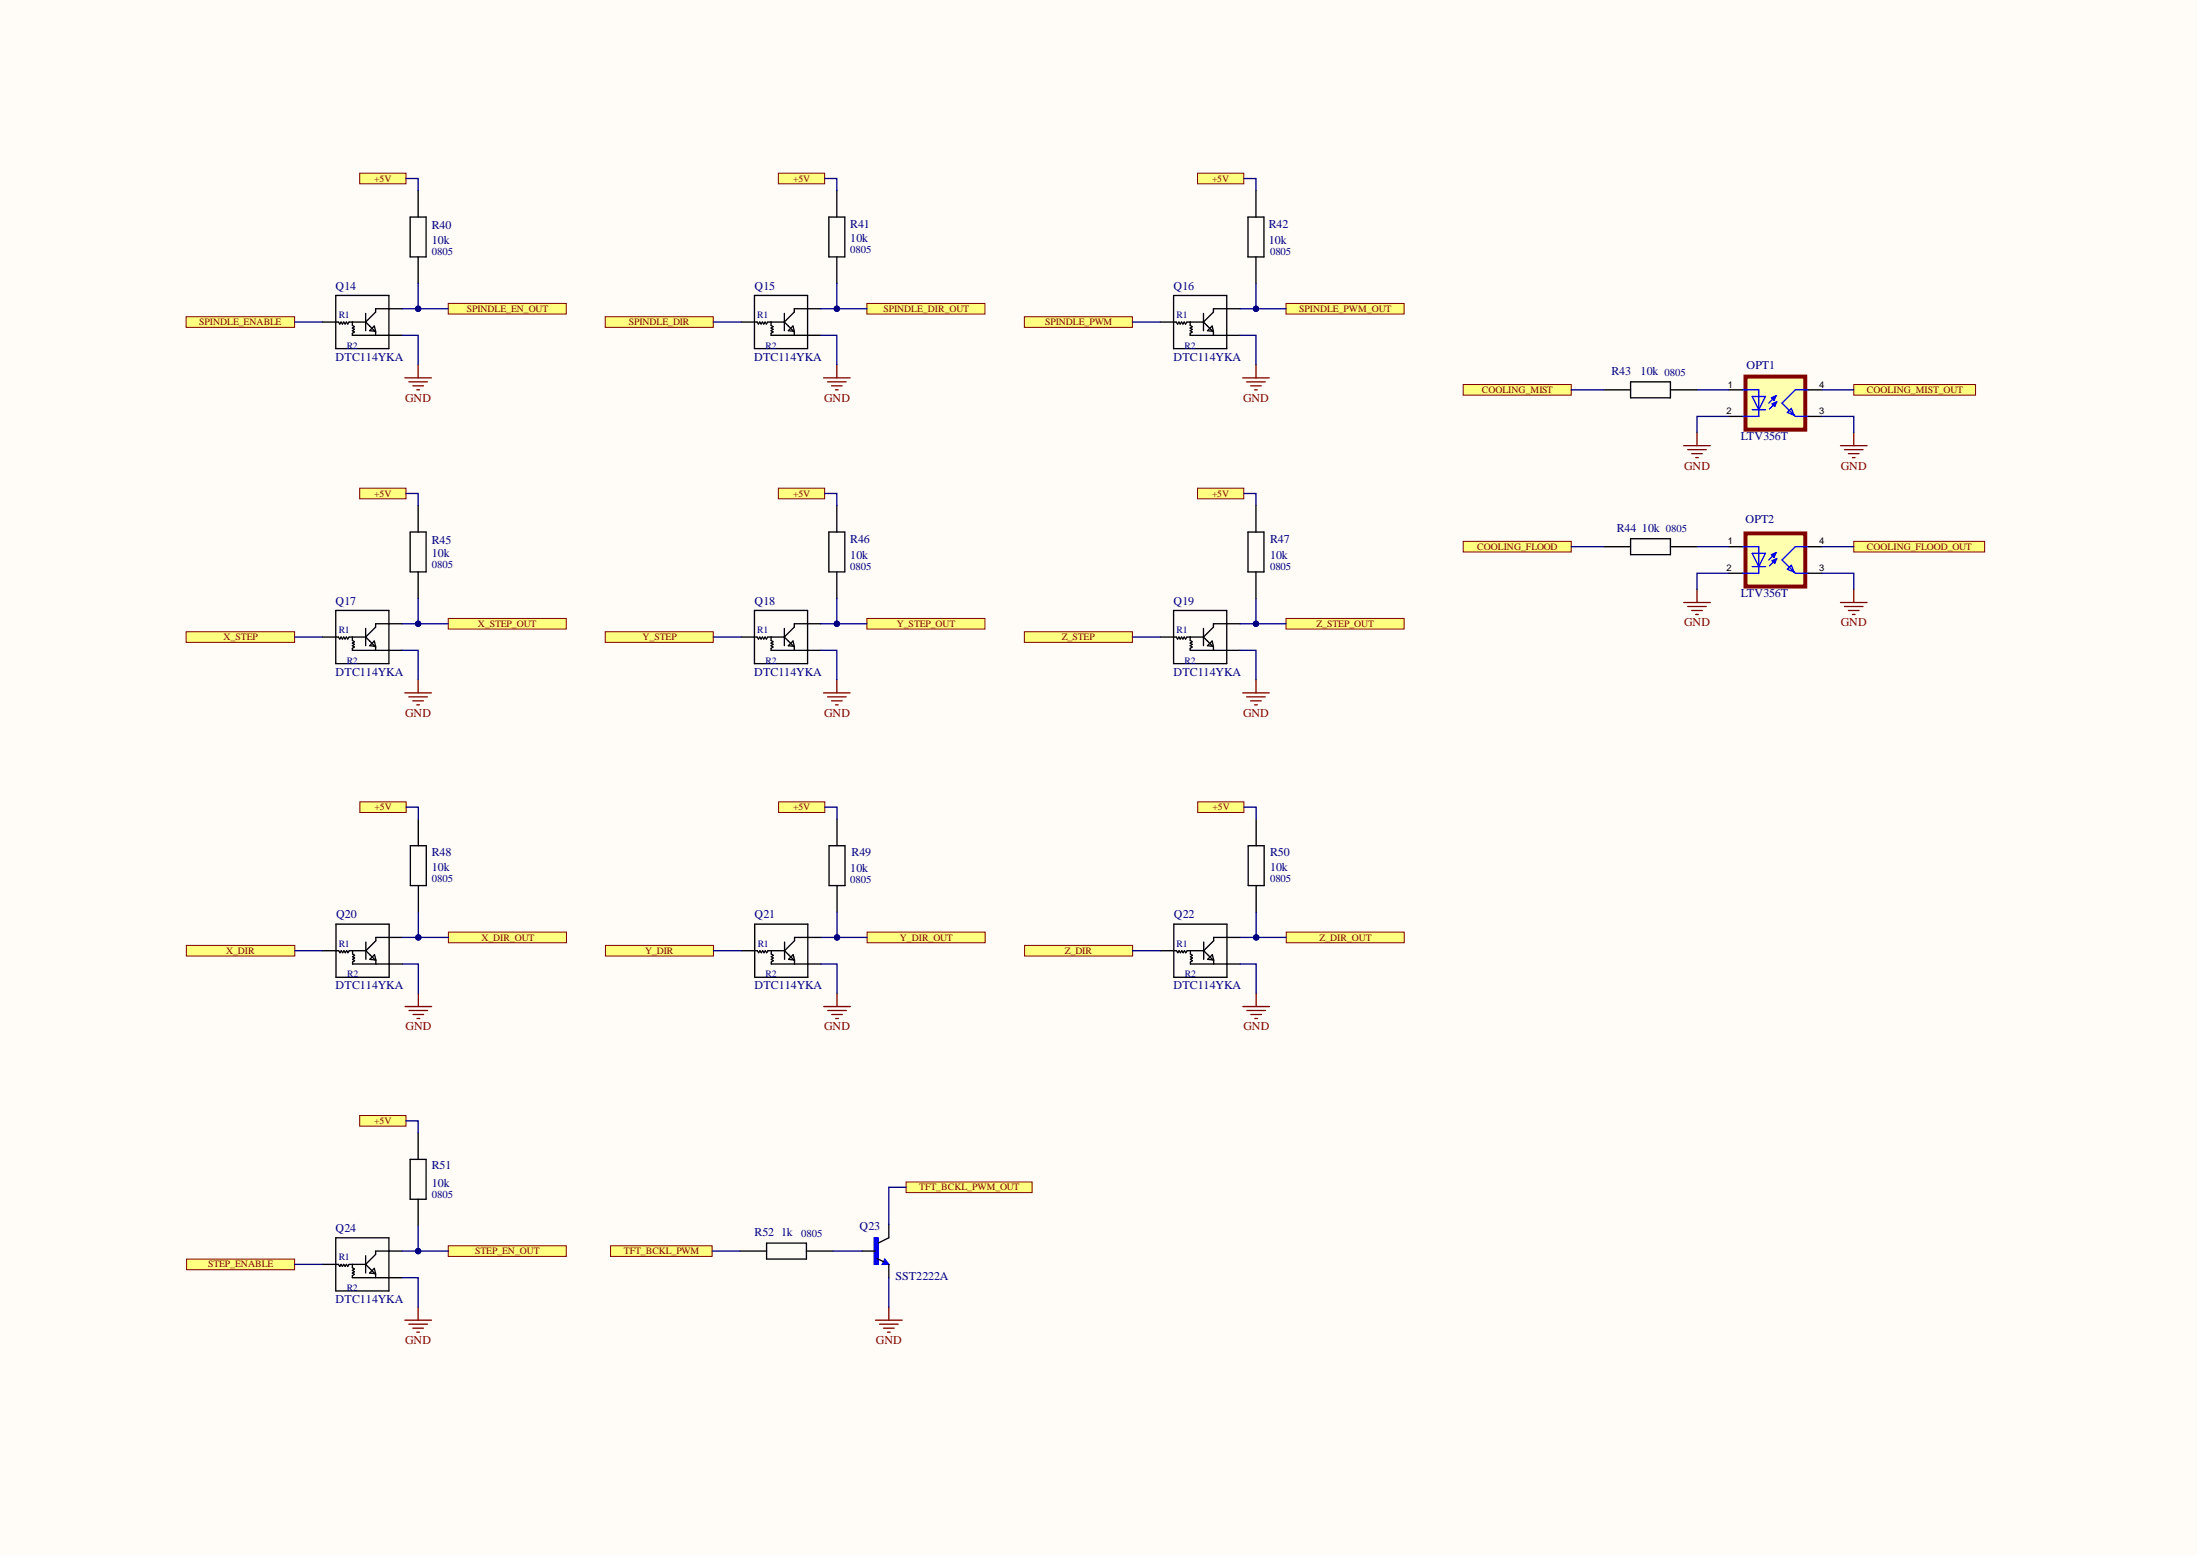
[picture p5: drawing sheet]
<svg xmlns="http://www.w3.org/2000/svg" width="420mm" height="297mm" viewBox="0 0 420 297" stroke-linecap="round" stroke-linejoin="round" font-family="sans-serif">
<g fill="#fffcf8">
<path d="M0 0h419.2v296.5h-419.2z" fill-rule="evenodd"/>
<path d="M0 0h419.2v296.5h-419.2z" fill-rule="evenodd"/>
</g>
<path d="M79.8 36.3v5.1M64.1 56.4h10.1v10.1h-10.1zM69.8 59.8v3.3M76.7 58.9h-5v.6l-1.9 1.9M78.3 41.4h3v7.6h-3zM79.8 49v5.1M61.5 61.4h3.1l.2 .4 .3-.4 .2 .4 .3-.4 .2 .4 .3-.4 .3 .4 .2-.4h3.2M67.2 61.4v.7l.4 .2-.4 .3 .4 .2-.4 .3 .4 .2-.4 .3v.4h9.5M69.8 61.4l1.9 1.9v.7M71.4 62.2l.3 1-1.2-.1z" fill="none" stroke="#000" stroke-width=".25"/>
<path d="M77.3 72.1h5M78 72.8h3.6M78.8 73.6h2M79.5 74.4h.5M79.8 69.6v2.5" fill="none" stroke="#800000" stroke-width=".25"/>
<path d="M85.5 57.9h22.6v2h-22.6z" fill-rule="evenodd" fill="#ffff80"/>
<path d="M85.5 57.9h22.6v2h-22.6z" fill="none" stroke="#800000" stroke-width=".19"/>
<path d="M159.7 36.3v5.1M144 56.4h10.1v10.1h-10.1zM149.7 59.8v3.3M156.6 58.9h-5v.6l-1.9 1.9M158.2 41.4h3v7.6h-3zM159.7 49v5.1M141.4 61.4h3.1l.2 .4 .3-.4 .2 .4 .3-.4 .2 .4 .3-.4 .2 .4 .3-.4h3.2M147.1 61.4v.7l.4 .2-.4 .3 .4 .2-.4 .3 .4 .2-.4 .3v.4h9.5M149.7 61.4l1.9 1.9v.7M151.3 62.2l.3 1-1.2-.1z" fill="none" stroke="#000" stroke-width=".25"/>
<path d="M157.1 72.1h5.1M157.9 72.8h3.6M158.7 73.6h2M159.4 74.4h.5M159.7 69.6v2.5" fill="none" stroke="#800000" stroke-width=".25"/>
<path d="M115.5 60.4h20.6v2.1h-20.6z" fill-rule="evenodd" fill="#ffff80"/>
<path d="M115.5 60.4h20.6v2.1h-20.6z" fill="none" stroke="#800000" stroke-width=".19"/>
<path d="M165.4 57.9h22.5v2h-22.5z" fill-rule="evenodd" fill="#ffff80"/>
<path d="M165.4 57.9h22.5v2h-22.5z" fill="none" stroke="#800000" stroke-width=".19"/>
<path d="M239.7 36.3v5.1M223.9 56.4h10.2v10.1h-10.2zM229.6 59.8v3.3M236.6 58.9h-5v.6l-2 1.9M238.1 41.4h3.1v7.6h-3.1zM239.7 49v5.1M221.4 61.4h3.1l.2 .4 .3-.4 .2 .4 .3-.4 .2 .4 .3-.4 .2 .4 .3-.4h3.1M227.1 61.4v.7l.4 .2-.4 .3 .4 .2-.4 .3 .4 .2-.4 .3v.4h9.5M229.6 61.4l2 1.9v.7M231.3 62.2l.3 1-1.2-.1z" fill="none" stroke="#000" stroke-width=".25"/>
<path d="M237.1 72.1h5.1M237.9 72.9h3.5M238.6 73.6h2.1M239.4 74.4h.5M239.7 69.6v2.5" fill="none" stroke="#800000" stroke-width=".25"/>
<path d="M195.5 60.4h20.6v2.1h-20.6z" fill-rule="evenodd" fill="#ffff80"/>
<path d="M195.5 60.4h20.6v2.1h-20.6z" fill="none" stroke="#800000" stroke-width=".19"/>
<path d="M245.4 57.9h22.5v2h-22.5z" fill-rule="evenodd" fill="#ffff80"/>
<path d="M245.4 57.9h22.5v2h-22.5z" fill="none" stroke="#800000" stroke-width=".19"/>
<path d="M79.8 96.4v5.1M64.1 116.5h10.1v10.1h-10.1zM69.8 119.9v3.3M76.7 119h-5v.6l-1.9 1.9M78.3 101.5h3v7.6h-3zM79.8 109.1v5.1M61.5 121.5h3.1l.2 .4 .3-.4 .2 .4 .3-.4 .2 .4 .3-.4 .3 .4 .2-.4h3.2M67.2 121.5v.7l.4 .2-.4 .3 .4 .2-.4 .3 .4 .2-.4 .3v.4h9.5M69.8 121.5l1.9 1.9v.7M71.4 122.3l.3 1-1.2-.1z" fill="none" stroke="#000" stroke-width=".25"/>
<path d="M77.3 132.2h5M78 132.9h3.6M78.8 133.7h2M79.5 134.5h.5M79.8 129.6v2.6" fill="none" stroke="#800000" stroke-width=".25"/>
<path d="M85.5 118h22.6v2h-22.6z" fill-rule="evenodd" fill="#ffff80"/>
<path d="M85.5 118h22.6v2h-22.6z" fill="none" stroke="#800000" stroke-width=".19"/>
<path d="M159.7 96.4v5.1M144 116.5h10.1v10.1h-10.1zM149.7 119.9v3.3M156.6 119h-5v.6l-1.9 1.9M158.2 101.5h3v7.6h-3zM159.7 109.1v5.1M141.4 121.5h3.1l.2 .4 .3-.4 .2 .4 .3-.4 .2 .4 .3-.4 .2 .4 .3-.4h3.2M147.1 121.5v.7l.4 .2-.4 .3 .4 .2-.4 .3 .4 .2-.4 .3v.4h9.5M149.7 121.5l1.9 1.9v.7M151.3 122.3l.3 1-1.2-.1z" fill="none" stroke="#000" stroke-width=".25"/>
<path d="M157.1 132.2h5.1M157.9 132.9h3.6M158.7 133.7h2M159.4 134.5h.5M159.7 129.6v2.6" fill="none" stroke="#800000" stroke-width=".25"/>
<path d="M115.5 120.5h20.6v2h-20.6z" fill-rule="evenodd" fill="#ffff80"/>
<path d="M115.5 120.5h20.6v2h-20.6z" fill="none" stroke="#800000" stroke-width=".19"/>
<path d="M165.4 118h22.5v2h-22.5z" fill-rule="evenodd" fill="#ffff80"/>
<path d="M165.4 118h22.5v2h-22.5z" fill="none" stroke="#800000" stroke-width=".19"/>
<path d="M239.7 96.4v5.1M223.9 116.5h10.2v10.1h-10.2zM229.6 119.9v3.3M236.6 119h-5v.6l-2 1.9M238.1 101.5h3.1v7.6h-3.1zM239.7 109.1v5.1M221.4 121.5h3.1l.2 .4 .3-.4 .2 .4 .3-.4 .2 .4 .3-.4 .2 .4 .3-.4h3.1M227.1 121.5v.7l.4 .2-.4 .3 .4 .2-.4 .3 .4 .2-.4 .3v.4h9.5M229.6 121.5l2 1.9v.7M231.3 122.3l.3 1-1.2-.1z" fill="none" stroke="#000" stroke-width=".25"/>
<path d="M237.1 132.2h5.1M237.9 132.9h3.5M238.6 133.7h2.1M239.4 134.5h.5M239.7 129.6v2.6" fill="none" stroke="#800000" stroke-width=".25"/>
<path d="M195.5 120.5h20.6v2h-20.6z" fill-rule="evenodd" fill="#ffff80"/>
<path d="M195.5 120.5h20.6v2h-20.6z" fill="none" stroke="#800000" stroke-width=".19"/>
<path d="M245.4 118h22.5v2h-22.5z" fill-rule="evenodd" fill="#ffff80"/>
<path d="M245.4 118h22.5v2h-22.5z" fill="none" stroke="#800000" stroke-width=".19"/>
<path d="M79.8 156.3v5M64.1 176.3h10.2v10.1h-10.2zM69.8 179.7v3.3M76.8 178.8h-5.1v.7l-1.9 1.9M78.3 161.3h3v7.7h-3zM79.8 169v5M61.6 181.4h3l.3 .4 .2-.4 .3 .4 .2-.4 .3 .4 .2-.4 .3 .4 .2-.4h3.2M67.3 181.4v.6l.4 .3-.4 .2 .4 .3-.4 .2 .4 .3-.4 .2v.4h9.5M69.8 181.4l1.9 1.9v.6M71.5 182.1l.2 1-1.1-.1z" fill="none" stroke="#000" stroke-width=".25"/>
<path d="M77.3 192h5.1M78.1 192.8h3.5M78.8 193.5h2M79.6 194.3h.5M79.8 189.5v2.5" fill="none" stroke="#800000" stroke-width=".25"/>
<path d="M85.6 177.8h22.5v2.1h-22.5z" fill-rule="evenodd" fill="#ffff80"/>
<path d="M85.6 177.8h22.5v2.1h-22.5z" fill="none" stroke="#800000" stroke-width=".19"/>
<path d="M159.7 156.3v5M144 176.3h10.1v10.1h-10.1zM149.7 179.7v3.3M156.7 178.8h-5.1v.7l-1.9 1.9M158.2 161.3h3v7.7h-3zM159.7 169v5M141.5 181.4h3l.3 .4 .2-.4 .3 .4 .2-.4 .3 .4 .2-.4 .3 .4 .2-.4h3.2M147.2 181.4v.6l.4 .3-.4 .2 .4 .3-.4 .2 .4 .3-.4 .2v.4h9.5M149.7 181.4l1.9 1.9v.6M151.4 182.1l.2 1-1.1-.1z" fill="none" stroke="#000" stroke-width=".25"/>
<path d="M157.2 192h5.1M158 192.8h3.5M158.7 193.5h2M159.5 194.3h.5M159.7 189.5v2.5" fill="none" stroke="#800000" stroke-width=".25"/>
<path d="M115.5 180.4h20.6v2h-20.6z" fill-rule="evenodd" fill="#ffff80"/>
<path d="M115.5 180.4h20.6v2h-20.6z" fill="none" stroke="#800000" stroke-width=".19"/>
<path d="M165.5 177.8h22.5v2.1h-22.5z" fill-rule="evenodd" fill="#ffff80"/>
<path d="M165.5 177.8h22.5v2.1h-22.5z" fill="none" stroke="#800000" stroke-width=".19"/>
<path d="M239.7 156.3v5M224 176.3h10.1v10.1h-10.1zM229.7 179.7v3.3M236.7 178.8h-5.1v.7l-1.9 1.9M238.2 161.3h3v7.7h-3zM239.7 169v5M221.5 181.4h3l.2 .4 .3-.4 .3 .4 .2-.4 .3 .4 .2-.4 .3 .4 .2-.4h3.2M227.2 181.4v.6l.3 .3-.3 .2 .3 .3-.3 .2 .3 .3-.3 .2v.4h9.5M229.7 181.4l1.9 1.9v.6M231.3 182.1l.3 1-1.1-.1z" fill="none" stroke="#000" stroke-width=".25"/>
<path d="M237.2 192h5M237.9 192.8h3.6M238.7 193.5h2M239.5 194.3h.5M239.7 189.5v2.5" fill="none" stroke="#800000" stroke-width=".25"/>
<path d="M195.5 180.4h20.6v2h-20.6z" fill-rule="evenodd" fill="#ffff80"/>
<path d="M195.5 180.4h20.6v2h-20.6z" fill="none" stroke="#800000" stroke-width=".19"/>
<path d="M245.4 177.8h22.6v2.1h-22.6z" fill-rule="evenodd" fill="#ffff80"/>
<path d="M245.4 177.8h22.6v2.1h-22.6z" fill="none" stroke="#800000" stroke-width=".19"/>
<path d="M35.6 180.4h20.7v2h-20.7z" fill-rule="evenodd" fill="#ffff80"/>
<path d="M35.6 180.4h20.7v2h-20.7z" fill="none" stroke="#800000" stroke-width=".19"/>
<path d="M35.5 120.5h20.7v2h-20.7z" fill-rule="evenodd" fill="#ffff80"/>
<path d="M35.5 120.5h20.7v2h-20.7z" fill="none" stroke="#800000" stroke-width=".19"/>
<path d="M35.5 60.4h20.7v2.1h-20.7z" fill-rule="evenodd" fill="#ffff80"/>
<path d="M35.5 60.4h20.7v2.1h-20.7z" fill="none" stroke="#800000" stroke-width=".19"/>
<path d="M68.6 33h8.9v2.1h-8.9z" fill-rule="evenodd" fill="#ffff80"/>
<path d="M68.6 33h8.9v2.1h-8.9z" fill="none" stroke="#800000" stroke-width=".19"/>
<path d="M148.5 33h8.9v2.1h-8.9z" fill-rule="evenodd" fill="#ffff80"/>
<path d="M148.5 33h8.9v2.1h-8.9z" fill="none" stroke="#800000" stroke-width=".19"/>
<path d="M228.5 33h8.8v2.1h-8.8z" fill-rule="evenodd" fill="#ffff80"/>
<path d="M228.5 33h8.8v2.1h-8.8z" fill="none" stroke="#800000" stroke-width=".19"/>
<path d="M68.6 93.1h8.9v2.1h-8.9z" fill-rule="evenodd" fill="#ffff80"/>
<path d="M68.6 93.1h8.9v2.1h-8.9z" fill="none" stroke="#800000" stroke-width=".19"/>
<path d="M148.5 93.1h8.9v2.1h-8.9z" fill-rule="evenodd" fill="#ffff80"/>
<path d="M148.5 93.1h8.9v2.1h-8.9z" fill="none" stroke="#800000" stroke-width=".19"/>
<path d="M228.5 93.1h8.8v2.1h-8.8z" fill-rule="evenodd" fill="#ffff80"/>
<path d="M228.5 93.1h8.8v2.1h-8.8z" fill="none" stroke="#800000" stroke-width=".19"/>
<path d="M68.7 153h8.8v2h-8.8z" fill-rule="evenodd" fill="#ffff80"/>
<path d="M68.7 153h8.8v2h-8.8z" fill="none" stroke="#800000" stroke-width=".19"/>
<path d="M148.6 153h8.8v2h-8.8z" fill-rule="evenodd" fill="#ffff80"/>
<path d="M148.6 153h8.8v2h-8.8z" fill="none" stroke="#800000" stroke-width=".19"/>
<path d="M228.6 153h8.8v2h-8.8z" fill-rule="evenodd" fill="#ffff80"/>
<path d="M228.6 153h8.8v2h-8.8z" fill="none" stroke="#800000" stroke-width=".19"/>
<path d="M339.7 74.4h.7v5h-.7z" fill-rule="evenodd" fill="#00f"/>
<path d="M339.7 74.4h.7v5h-.7z" fill="none" stroke="#00f" stroke-width=".25"/>
<path d="M333.1 71.8h11.4v10.2h-11.4z" fill-rule="evenodd" fill="#ffffb0"/>
<path d="M333.1 71.8h11.4v10.2h-11.4z" fill="none" stroke="#800000" stroke-width=".76"/>
<path d="M332.4 74.4h3.2v5h-3.2M334.3 75.6h2.6l-1.3 2.6zM334.3 78.2h2.6M338 75.9l.9-.4-.4 .9zM338.1 77l.9-.3-.3 .8zM338.9 75.5l-1.4 1.4M339 76.7l-1.4 1.3M341.8 77.9l.5 1.3-1.2-.5zM345.1 74.4h-2.5l-2.6 2.5 2.6 2.5h2.5" fill="none" stroke="#00f" stroke-width=".25"/>
<path d="M329.9 74.4h2.5M329.9 79.4h2.5M345.1 74.4h2.6M345.1 79.4h2.6" fill="none" stroke="#000" stroke-width=".25"/>
<path d="M279.2 73.4h20.6v2h-20.6z" fill-rule="evenodd" fill="#ffff80"/>
<path d="M279.2 73.4h20.6v2h-20.6z" fill="none" stroke="#800000" stroke-width=".19"/>
<path d="M306.1 74.4h5M311.1 72.9h7.7v3h-7.7zM318.8 74.4h5" fill="none" stroke="#000" stroke-width=".25"/>
<path d="M321.3 85h5.1M322 85.8h3.6M322.8 86.5h2M323.6 87.3h.5M323.8 82.5v2.5M351.2 85h5.1M352 85.8h3.5M352.7 86.5h2.1M353.5 87.3h.5M353.7 82.5v2.5" fill="none" stroke="#800000" stroke-width=".25"/>
<path d="M353.7 73.4h23.3v2h-23.3z" fill-rule="evenodd" fill="#ffff80"/>
<path d="M353.7 73.4h23.3v2h-23.3z" fill="none" stroke="#800000" stroke-width=".19"/>
<path d="M339.7 104.3h.7v5.1h-.7z" fill-rule="evenodd" fill="#00f"/>
<path d="M339.7 104.3h.7v5.1h-.7z" fill="none" stroke="#00f" stroke-width=".25"/>
<path d="M333.1 101.8h11.4v10.1h-11.4z" fill-rule="evenodd" fill="#ffffb0"/>
<path d="M333.1 101.8h11.4v10.1h-11.4z" fill="none" stroke="#800000" stroke-width=".76"/>
<path d="M332.4 104.3h3.2v5.1h-3.2M334.3 105.6h2.6l-1.3 2.5zM334.3 108.1h2.6M338 105.8l.9-.4-.4 .9zM338.1 107l.9-.4-.3 .9zM338.9 105.4l-1.4 1.4M339 106.6l-1.4 1.4M341.8 107.8l.5 1.3-1.2-.5zM345.1 104.3h-2.5l-2.6 2.5 2.6 2.6h2.5" fill="none" stroke="#00f" stroke-width=".25"/>
<path d="M306.1 104.3h5M311.1 102.8h7.7v3h-7.7zM318.8 104.3h5M329.9 104.3h2.5M329.9 109.4h2.5M345.1 104.3h2.6M345.1 109.4h2.6" fill="none" stroke="#000" stroke-width=".25"/>
<path d="M321.3 114.9h5.1M322 115.7h3.6M322.8 116.5h2M323.6 117.2h.5M323.8 112.4v2.5M351.2 114.9h5.1M352 115.7h3.5M352.7 116.5h2.1M353.5 117.2h.5M353.7 112.4v2.5" fill="none" stroke="#800000" stroke-width=".25"/>
<path d="M279.2 103.3h20.6v2h-20.6z" fill-rule="evenodd" fill="#ffff80"/>
<path d="M279.2 103.3h20.6v2h-20.6z" fill="none" stroke="#800000" stroke-width=".19"/>
<path d="M353.7 103.3h25v2h-25z" fill-rule="evenodd" fill="#ffff80"/>
<path d="M353.7 103.3h25v2h-25z" fill="none" stroke="#800000" stroke-width=".19"/>
<path d="M79.8 216.1v5.1M64.1 236.1h10.1v10.2h-10.1zM69.8 239.6v3.3M76.7 238.7h-5v.6l-1.9 1.9M78.3 221.2h3v7.6h-3zM79.8 228.8v5.1M61.5 241.2h3.1l.2 .4 .3-.4 .2 .4 .3-.4 .2 .4 .3-.4 .3 .4 .2-.4h3.2M67.2 241.2v.6l.4 .3-.4 .3 .4 .2-.4 .3 .4 .2-.4 .3v.3h9.5M69.8 241.2l1.9 1.9v.6M71.4 242l.3 1-1.2-.1z" fill="none" stroke="#000" stroke-width=".25"/>
<path d="M77.3 251.9h5M78 252.6h3.6M78.8 253.4h2M79.5 254.1h.5M79.8 249.3v2.6" fill="none" stroke="#800000" stroke-width=".25"/>
<path d="M35.6 240.2h20.6v2h-20.6z" fill-rule="evenodd" fill="#ffff80"/>
<path d="M35.6 240.2h20.6v2h-20.6z" fill="none" stroke="#800000" stroke-width=".19"/>
<path d="M85.5 237.7h22.6v2h-22.6z" fill-rule="evenodd" fill="#ffff80"/>
<path d="M85.5 237.7h22.6v2h-22.6z" fill="none" stroke="#800000" stroke-width=".19"/>
<path d="M68.6 212.8h8.9v2h-8.9z" fill-rule="evenodd" fill="#ffff80"/>
<path d="M68.6 212.8h8.9v2h-8.9z" fill="none" stroke="#800000" stroke-width=".19"/>
<path d="M168.8 240.2l.8 1h-1.3z" fill="#00f"/>
<path d="M168.8 240.2l.8 1h-1.3z" fill="none" stroke="#00f" stroke-width=".25"/>
<path d="M166.8 236.1h.8v5.1h-.8z" fill-rule="evenodd" fill="#00f"/>
<path d="M166.8 236.1h.8v5.1h-.8z" fill="none" stroke="#00f" stroke-width=".25"/>
<path d="M141.2 238.7h5.1M146.3 237.2h7.6v3h-7.6zM153.9 238.7h5.1M164.5 238.7h2.6M169.6 233.6v2.5l-2 1.1M167.4 240.1l1.2 .6M169.6 241.2v2.5" fill="none" stroke="#000" stroke-width=".25"/>
<path d="M167.1 251.9h5M167.8 252.6h3.6M168.6 253.4h2M169.3 254.1h.6M169.6 249.3v2.6" fill="none" stroke="#800000" stroke-width=".25"/>
<path d="M116.5 237.7h19.4v2h-19.4z" fill-rule="evenodd" fill="#ffff80"/>
<path d="M116.5 237.7h19.4v2h-19.4z" fill="none" stroke="#800000" stroke-width=".19"/>
<path d="M172.9 225.5h24v2h-24z" fill-rule="evenodd" fill="#ffff80"/>
<path d="M172.9 225.5h24v2h-24z" fill="none" stroke="#800000" stroke-width=".19"/>
<path d="M56.2 61.4h5.3M56.2 121.5h5.3M56.3 181.4h5.3M79.8 233.9v4.8h-3.1M56.2 241.2h5.3M76.7 243.7h3.1v5.6M169.6 243.7v5.6" fill="none" stroke="#000080" stroke-width=".25"/>
<circle cx="79.8" cy="238.7" r=".51" fill="#000080"/>
<circle cx="79.8" cy="238.7" r=".51" fill="none" stroke="#000080" stroke-width=".19"/>
<path d="M79.8 114.2v4.8h-3.1M76.7 124.1h3.1v5.5" fill="none" stroke="#000080" stroke-width=".25"/>
<circle cx="79.8" cy="119" r=".51" fill="#000080"/>
<circle cx="79.8" cy="119" r=".51" fill="none" stroke="#000080" stroke-width=".19"/>
<path d="M79.8 54.1v4.8h-3.1M76.7 64h3.1v5.6" fill="none" stroke="#000080" stroke-width=".25"/>
<circle cx="79.8" cy="58.9" r=".51" fill="#000080"/>
<circle cx="79.8" cy="58.9" r=".51" fill="none" stroke="#000080" stroke-width=".19"/>
<path d="M79.8 174v4.8h-3M76.8 183.9h3v5.6" fill="none" stroke="#000080" stroke-width=".25"/>
<circle cx="79.8" cy="178.8" r=".51" fill="#000080"/>
<circle cx="79.8" cy="178.8" r=".51" fill="none" stroke="#000080" stroke-width=".19"/>
<path d="M77.5 34.1h2.3v2.2M77.5 94.1h2.3v2.3M77.5 154h2.3v2.3M77.5 213.8h2.3v2.3M79.8 238.7h5.7" fill="none" stroke="#000080" stroke-width=".25"/>
<circle cx="79.8" cy="238.7" r=".51" fill="#000080"/>
<circle cx="79.8" cy="238.7" r=".51" fill="none" stroke="#000080" stroke-width=".19"/>
<path d="M79.8 119h5.7" fill="none" stroke="#000080" stroke-width=".25"/>
<circle cx="79.8" cy="119" r=".51" fill="#000080"/>
<circle cx="79.8" cy="119" r=".51" fill="none" stroke="#000080" stroke-width=".19"/>
<path d="M79.8 58.9h5.7" fill="none" stroke="#000080" stroke-width=".25"/>
<circle cx="79.8" cy="58.9" r=".51" fill="#000080"/>
<circle cx="79.8" cy="58.9" r=".51" fill="none" stroke="#000080" stroke-width=".19"/>
<path d="M79.8 178.8h5.8" fill="none" stroke="#000080" stroke-width=".25"/>
<circle cx="79.8" cy="178.8" r=".51" fill="#000080"/>
<circle cx="79.8" cy="178.8" r=".51" fill="none" stroke="#000080" stroke-width=".19"/>
<path d="M136.1 61.4h5.3M159.7 114.2v4.8h-3.1M136.1 121.5h5.3M156.6 124.1h3.1v5.5M136.1 181.4h5.4M135.9 238.7h5.3" fill="none" stroke="#000080" stroke-width=".25"/>
<circle cx="159.7" cy="119" r=".51" fill="#000080"/>
<circle cx="159.7" cy="119" r=".51" fill="none" stroke="#000080" stroke-width=".19"/>
<path d="M159.7 54.1v4.8h-3.1M156.6 64h3.1v5.6" fill="none" stroke="#000080" stroke-width=".25"/>
<circle cx="159.7" cy="58.9" r=".51" fill="#000080"/>
<circle cx="159.7" cy="58.9" r=".51" fill="none" stroke="#000080" stroke-width=".19"/>
<path d="M159.7 174v4.8h-3M156.7 183.9h3v5.6" fill="none" stroke="#000080" stroke-width=".25"/>
<circle cx="159.7" cy="178.8" r=".51" fill="#000080"/>
<circle cx="159.7" cy="178.8" r=".51" fill="none" stroke="#000080" stroke-width=".19"/>
<path d="M157.4 34.1h2.3v2.2M157.4 94.1h2.3v2.3M159.7 119h5.7M157.4 154h2.3v2.3M159 238.7h5.5" fill="none" stroke="#000080" stroke-width=".25"/>
<circle cx="159.7" cy="119" r=".51" fill="#000080"/>
<circle cx="159.7" cy="119" r=".51" fill="none" stroke="#000080" stroke-width=".19"/>
<path d="M159.7 58.9h5.7" fill="none" stroke="#000080" stroke-width=".25"/>
<circle cx="159.7" cy="58.9" r=".51" fill="#000080"/>
<circle cx="159.7" cy="58.9" r=".51" fill="none" stroke="#000080" stroke-width=".19"/>
<path d="M159.7 178.8h5.8" fill="none" stroke="#000080" stroke-width=".25"/>
<circle cx="159.7" cy="178.8" r=".51" fill="#000080"/>
<circle cx="159.7" cy="178.8" r=".51" fill="none" stroke="#000080" stroke-width=".19"/>
<path d="M216.1 61.4h5.3M239.7 114.2v4.8h-3.1M216.1 121.5h5.3M236.6 124.1h3.1v5.5M216.1 181.4h5.4M172.9 226.5h-3.3v7.1" fill="none" stroke="#000080" stroke-width=".25"/>
<circle cx="239.7" cy="119" r=".51" fill="#000080"/>
<circle cx="239.7" cy="119" r=".51" fill="none" stroke="#000080" stroke-width=".19"/>
<path d="M239.7 54.1v4.8h-3.1M236.6 64h3.1v5.6" fill="none" stroke="#000080" stroke-width=".25"/>
<circle cx="239.7" cy="58.9" r=".51" fill="#000080"/>
<circle cx="239.7" cy="58.9" r=".51" fill="none" stroke="#000080" stroke-width=".19"/>
<path d="M239.7 174v4.8h-3M236.7 183.9h3v5.6" fill="none" stroke="#000080" stroke-width=".25"/>
<circle cx="239.7" cy="178.8" r=".51" fill="#000080"/>
<circle cx="239.7" cy="178.8" r=".51" fill="none" stroke="#000080" stroke-width=".19"/>
<path d="M237.3 34.1h2.4v2.2M237.3 94.2h2.4v2.2M239.7 119h5.7M237.4 154h2.3v2.3" fill="none" stroke="#000080" stroke-width=".25"/>
<circle cx="239.7" cy="119" r=".51" fill="#000080"/>
<circle cx="239.7" cy="119" r=".51" fill="none" stroke="#000080" stroke-width=".19"/>
<path d="M239.7 58.9h5.7" fill="none" stroke="#000080" stroke-width=".25"/>
<circle cx="239.7" cy="58.9" r=".51" fill="#000080"/>
<circle cx="239.7" cy="58.9" r=".51" fill="none" stroke="#000080" stroke-width=".19"/>
<path d="M239.7 178.8h5.7" fill="none" stroke="#000080" stroke-width=".25"/>
<circle cx="239.7" cy="178.8" r=".51" fill="#000080"/>
<circle cx="239.7" cy="178.8" r=".51" fill="none" stroke="#000080" stroke-width=".19"/>
<path d="M299.8 74.4h6.3M323.8 74.4h6.1M329.9 79.4h-6.1v3.1M347.7 79.4h6v3.1M347.7 74.4h6M299.8 104.3h6.3M323.8 104.3h6.1M329.9 109.4h-6.1v3M347.7 109.4h6v3M347.7 104.3h6" fill="none" stroke="#000080" stroke-width=".25"/>
<g font-size="2.3" fill="#000080">
<text x="82.4" y="43.7">R40</text>
<text x="82.4" y="46.5">10k</text>
<text x="162.2" y="43.4">R41</text>
<text x="162.2" y="46.2">10k</text>
<text x="242.1" y="43.4">R42</text>
<text x="242.1" y="46.5">10k</text>
<text x="64.1" y="55.3">Q14</text>
<text x="144" y="55.3">Q15</text>
<text x="223.9" y="55.3">Q16</text>
<text x="64.1" y="68.8">DTC114YKA</text>
<text x="143.9" y="68.8">DTC114YKA</text>
<text x="223.9" y="68.8">DTC114YKA</text>
<text x="307.5" y="71.6">R43</text>
<text x="313.1" y="71.6">10k</text>
<text x="333.3" y="70.4">OPT1</text>
<text x="332.2" y="84">LTV356T</text>
<text x="308.5" y="101.5">R44</text>
<text x="313.3" y="101.5">10k</text>
<text x="333.1" y="99.7">OPT2</text>
<text x="82.4" y="103.8">R45</text>
<text x="82.4" y="106.3">10k</text>
<text x="162.2" y="103.5">R46</text>
<text x="162.2" y="106.6">10k</text>
<text x="242.3" y="103.5">R47</text>
<text x="242.3" y="106.6">10k</text>
<text x="332.2" y="113.9">LTV356T</text>
<text x="64.1" y="115.4">Q17</text>
<text x="144" y="115.4">Q18</text>
<text x="223.9" y="115.4">Q19</text>
<text x="64.1" y="128.9">DTC114YKA</text>
<text x="143.9" y="128.9">DTC114YKA</text>
<text x="223.9" y="128.9">DTC114YKA</text>
<text x="82.4" y="163.4">R48</text>
<text x="82.4" y="166.2">10k</text>
<text x="162.2" y="166.4">10k</text>
<text x="162.5" y="163.4">R49</text>
<text x="242.3" y="163.4">R50</text>
<text x="242.3" y="166.2">10k</text>
<text x="64.1" y="175.2">Q20</text>
<text x="144" y="175.2">Q21</text>
<text x="224" y="175.2">Q22</text>
<text x="64.1" y="188.7">DTC114YKA</text>
<text x="144" y="188.7">DTC114YKA</text>
<text x="223.9" y="188.7">DTC114YKA</text>
<text x="82.4" y="223">R51</text>
<text x="82.4" y="226.5">10k</text>
<text x="64.1" y="235">Q24</text>
<text x="144" y="235.9">R52</text>
<text x="149.1" y="235.9">1k</text>
<text x="164" y="234.6">Q23</text>
<text x="170.9" y="244.3">SST2222A</text>
<text x="64.1" y="248.6">DTC114YKA</text>
</g>
<g font-size="2.3" fill="#800000">
<text x="77.3" y="76.7">GND</text>
<text x="157.3" y="76.7">GND</text>
<text x="237.2" y="76.7">GND</text>
<text x="321.4" y="89.6">GND</text>
<text x="351.3" y="89.6">GND</text>
<text x="321.4" y="119.5">GND</text>
<text x="351.3" y="119.5">GND</text>
<text x="77.3" y="136.7">GND</text>
<text x="157.3" y="136.7">GND</text>
<text x="237.2" y="136.7">GND</text>
<text x="77.4" y="196.6">GND</text>
<text x="157.3" y="196.6">GND</text>
<text x="237.3" y="196.6">GND</text>
<text x="77.3" y="256.4">GND</text>
<text x="167.1" y="256.4">GND</text>
</g>
<g font-size="2" fill="#000080">
<text x="82.4" y="48.6">0805</text>
<text x="162.2" y="48.3">0805</text>
<text x="242.3" y="48.6">0805</text>
<text x="317.6" y="71.7">0805</text>
<text x="317.9" y="101.6">0805</text>
<text x="82.4" y="108.4">0805</text>
<text x="162.2" y="108.7">0805</text>
<text x="242.3" y="108.7">0805</text>
<text x="82.4" y="168.3">0805</text>
<text x="162.2" y="168.5">0805</text>
<text x="242.3" y="168.3">0805</text>
<text x="82.4" y="228.6">0805</text>
<text x="152.9" y="236">0805</text>
</g>
<g font-size="1.9" fill="#800000">
<text x="71.4" y="34.6">+5V</text>
<text x="151.3" y="34.6">+5V</text>
<text x="231.3" y="34.6">+5V</text>
<text x="89.1" y="59.5">SPINDLE_EN_OUT</text>
<text x="168.6" y="59.5">SPINDLE_DIR_OUT</text>
<text x="247.9" y="59.5">SPINDLE_PWM_OUT</text>
<text x="38" y="62">SPINDLE_ENABLE</text>
<text x="120" y="62">SPINDLE_DIR</text>
<text x="199.4" y="62">SPINDLE_PWM</text>
<text x="282.7" y="75">COOLING_MIST</text>
<text x="356.3" y="75">COOLING_MIST_OUT</text>
<text x="71.4" y="94.7">+5V</text>
<text x="151.3" y="94.7">+5V</text>
<text x="231.3" y="94.7">+5V</text>
<text x="281.9" y="104.9">COOLING_FLOOD</text>
<text x="356.3" y="104.9">COOLING_FLOOD_OUT</text>
<text x="91.2" y="119.6">X_STEP_OUT</text>
<text x="171.1" y="119.6">Y_STEP_OUT</text>
<text x="251.2" y="119.6">Z_STEP_OUT</text>
<text x="42.7" y="122.1">X_STEP</text>
<text x="122.6" y="122.1">Y_STEP</text>
<text x="202.6" y="122.1">Z_STEP</text>
<text x="71.5" y="154.6">+5V</text>
<text x="151.3" y="154.6">+5V</text>
<text x="231.4" y="154.6">+5V</text>
<text x="91.9" y="179.4">X_DIR_OUT</text>
<text x="171.7" y="179.4">Y_DIR_OUT</text>
<text x="251.8" y="179.4">Z_DIR_OUT</text>
<text x="43.2" y="182">X_DIR</text>
<text x="123.1" y="182">Y_DIR</text>
<text x="203.2" y="182">Z_DIR</text>
<text x="71.4" y="214.4">+5V</text>
<text x="175.4" y="227.1">TFT_BCKL_PWM_OUT</text>
<text x="90.7" y="239.3">STEP_EN_OUT</text>
<text x="119.1" y="239.3">TFT_BCKL_PWM</text>
<text x="39.7" y="241.8">STEP_ENABLE</text>
</g>
<g font-size="1.9" fill="#000080">
<text x="64.6" y="60.7">R1</text>
<text x="144.5" y="60.7">R1</text>
<text x="224.5" y="60.7">R1</text>
<text x="66.2" y="66.5">R2</text>
<text x="146.1" y="66.5">R2</text>
<text x="226" y="66.5">R2</text>
<text x="64.6" y="120.8">R1</text>
<text x="144.5" y="120.8">R1</text>
<text x="224.5" y="120.8">R1</text>
<text x="66.2" y="126.6">R2</text>
<text x="146.1" y="126.6">R2</text>
<text x="226" y="126.6">R2</text>
<text x="64.6" y="180.6">R1</text>
<text x="144.6" y="180.6">R1</text>
<text x="224.5" y="180.6">R1</text>
<text x="66.2" y="186.4">R2</text>
<text x="146.1" y="186.4">R2</text>
<text x="226.1" y="186.4">R2</text>
<text x="64.6" y="240.5">R1</text>
<text x="66.2" y="246.3">R2</text>
</g>
<g font-size="1.8">
<text x="329.7" y="74">1</text>
<text x="347.1" y="74">4</text>
<text x="329.5" y="79">2</text>
<text x="347.1" y="79">3</text>
<text x="329.7" y="103.9">1</text>
<text x="347.1" y="103.9">4</text>
<text x="329.5" y="108.9">2</text>
<text x="347.1" y="108.9">3</text>
</g>
</svg>
